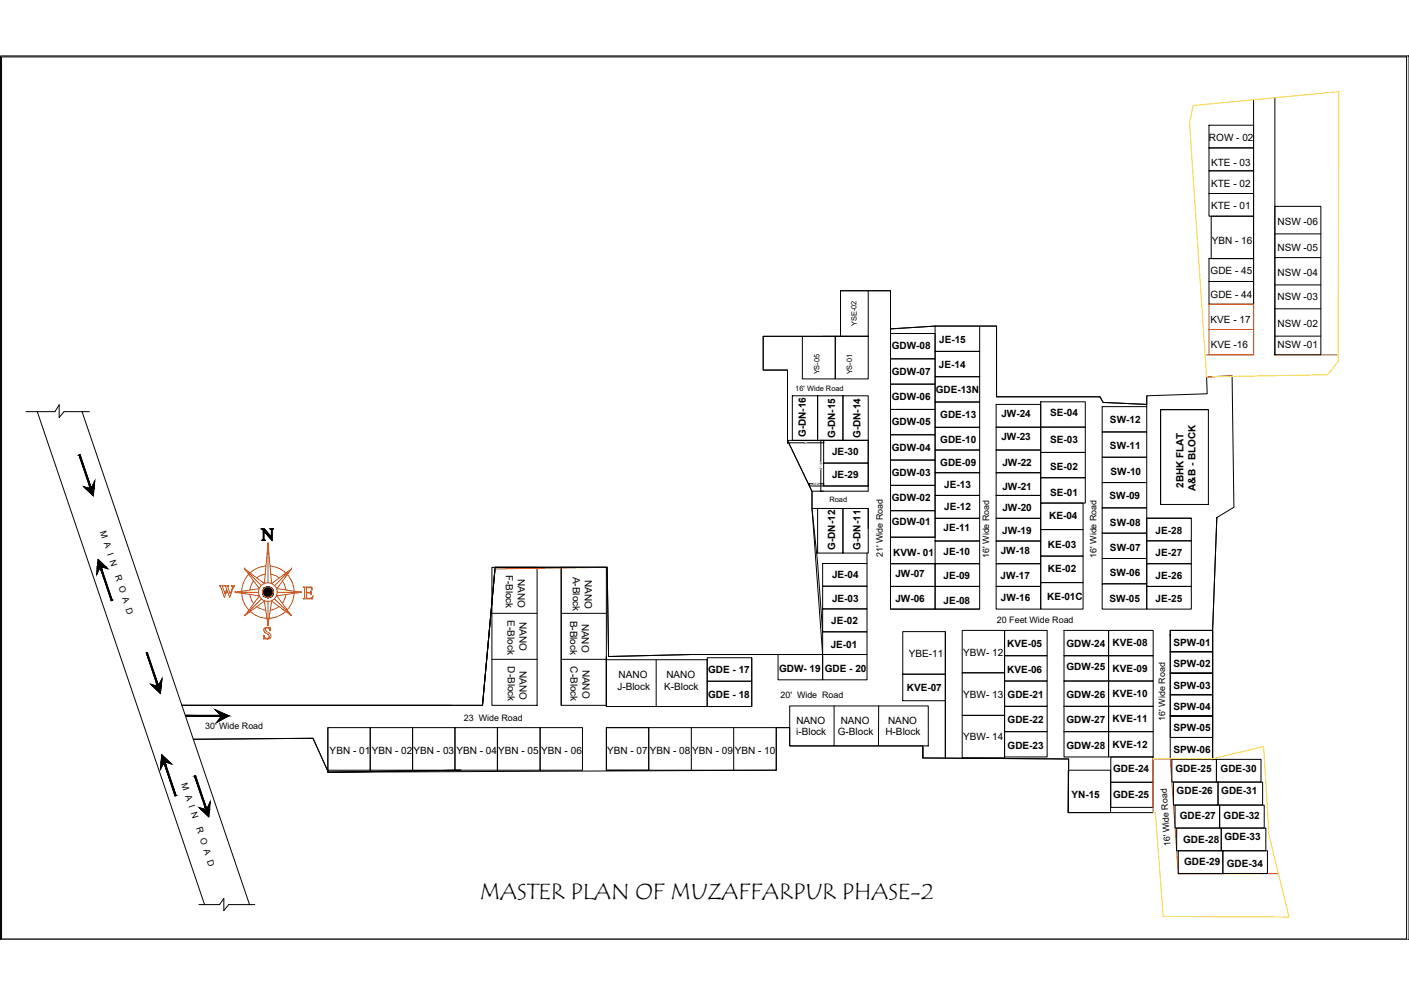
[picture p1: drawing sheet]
<svg xmlns="http://www.w3.org/2000/svg" width="297mm" height="210mm" viewBox="0 0 297 210" stroke-linecap="round" stroke-linejoin="round" font-family="sans-serif">
<!-- layer: 0 -->
<g fill="none" stroke="#000" stroke-width=".21">
<path d="M.1 11.8h296.9v186.3h-296.9zM.3 12h296.2v185.9h-296.2zM254.9 36h9.4v4.8h-9.4zM254.9 31.2h9.4v4.8h-9.4zM254.9 26.4h9.4v4.8h-9.4zM264.3 21v53.8M268.8 20.6v54.2M254.9 54.5h9.4v4.8h-9.4zM254.9 59.3h9.4v4.8h-9.4zM254.9 40.8h9.4v4.8h-9.4zM255.3 45.6h9v8.9h-9zM268.8 43.5h9.7v31.3h-9.7z"/>
<path d="M268.8 49.3h9.7M268.8 54.3h9.7M169.1 70.9h7v9h-7zM169.1 70.9h-8.2v7.1h5.1v15.4l3.4-.1M173.5 70.9h9.5M176.1 70.9h6.9v9h-6.9zM177.2 61.3h5.8v9.6h-5.8zM183 61.3h4.7v9M187.7 75.6h9.4v5.4h-9.4zM187.7 70.3h9.4v5.3h-9.4zM197.1 79.4h9.4v5.3h-9.4zM197.1 74.1h9.4v5.3h-9.4z"/>
<path d="M197.1 68.7h9.4v5.4h-9.4zM197.1 68.7l-9.4 .6M206.5 68.7h3.6v14.9h21.8l.7 1.2 9.2 .4M268.8 60h9.7M268.8 65.1h9.7M268.8 70.8h9.7M5.5 86.8h6.1l.9-1.5v2.7l1-1.2h5.4M7.9 86.8l35.2 103.8M16.7 95.9l.2-.1 2.3 7.1 .8-1.5-.3 3.1-2.1-2 1.4 .5zM17.3 86.8l21 61.8h63.4l2.7-29h23.6l.3 18.8 17.4-.5h18.3M166.1 93.3l-.1 .1M167 83.4h5.4v9.4h-5.4z"/>
<path d="M172.4 83.4h5.3v9.4h-5.3zM173 92.8l.1 .1M173 92.8v4.4M173 99.1v4.4M173.6 92.8h9.4v4.8h-9.4zM173.6 97.6h9.4v4.8h-9.4zM173.6 92.8v.6l-3.4-.1M173.7 93.3l-.1 .1M177.7 83.4h5.3v9.4h-5.3zM187.7 97h9.4v5.3h-9.4zM187.7 91.6h9.4v5.4h-9.4zM187.7 86.3h9.4v5.3h-9.4z"/>
<path d="M187.7 81h9.4v5.3h-9.4zM197.1 99.6h9.4v4.8h-9.4zM197.1 94.8h9.4v4.8h-9.4zM197.1 90.1h9.4v4.7h-9.4zM197.1 84.7h9.4v5.4h-9.4zM210 99.6h9.4v4.8h-9.4zM210 94.8h9.4v4.8h-9.4zM210 90.1h9.4v4.7h-9.4zM210 85.2h9.4v4.8h-9.4zM219.4 95.3h9.4v5.4h-9.4zM219.4 90h9.4v5.3h-9.4zM219.4 84.7h9.4v5.3h-9.4z"/>
<path d="M232.4 96.4h9.4v5.3h-9.4zM232.4 91h9.4v5.4h-9.4zM232.4 85.7h9.4v5.3h-9.4zM241.8 83.4v2.3M244.7 86.3h10v20h-10zM254.7 86.3h-10v20M20.7 117.9l2 2-1.4-.5 2.4 7.1-.3 .1-2.3-7.1-.7 1.5zM103.7 119.6h9.5v29h-9.5zM118.3 119.6h9.5v29h-9.5zM118.3 119.6v29M170.7 101.9l-.2 .1M171.1 103.5h11.9v-10.7h-17l5.2 10.8v3.6"/>
<path d="M171.2 107.2h1.2M171.2 107.2l1.2 11.6 1 14.4M171.4 102l-.8-.1v.5h12.4M172.4 107.2h5.3v9.4h-5.3zM172.9 102l.7-.1v.5M173 103.5l.1 .1M173.4 118.8h9.4v4.7h-9.4zM173.7 101.9l-.1 .1M177.7 107.2h5.3v9.4h-5.3zM182.8 116.6v2.2M183 107.2v4.2M187.7 118.8h9.4v4.8h-9.4z"/>
<path d="M187.7 107.6h9.4v5.6h-9.4zM187.7 102.3h9.4v5.3h-9.4zM197.1 113.2h-9.4v5.6h9.4M197.1 118.8h9.4v4.8h-9.4zM197.1 114h9.4v4.8h-9.4zM197.1 109.2h9.4v4.8h-9.4zM197.1 104.4h9.4v4.8h-9.4zM210 118.8h9.4v4.8h-9.4zM210 114h9.4v4.8h-9.4zM210 109.2h9.4v4.8h-9.4zM210 104.4h9.4v4.8h-9.4zM219.4 117.2h8.9v5.6h-8.9z"/>
<path d="M219.4 111.6h8.9v5.6h-8.9zM219.4 106h8.9v5.6h-8.9zM219.4 100.7h9.4v5.3h-9.4zM232.4 117.7h9.4v5.3h-9.4zM232.4 112.4h9.4v5.3h-9.4zM232.4 107h9.4v5.4h-9.4zM232.4 101.7h9.4v5.3h-9.4zM241.8 118.8h9.3v4.8h-9.3zM241.8 114h9.3v4.8h-9.3zM241.8 109.2h9.3v4.8h-9.3zM241.8 109.2h9.3M256.5 109.1l-.9 23.8v27.3"/>
<path d="M30.8 137.6l.3-.1 2.3 7 .7-1.4-.3 3-2-1.9 1.4 .5zM103.7 139h9.5M103.7 129.3h9.5M118.3 139h9.5M118.3 129.3h9.5M127.8 139h21.3v9.9h-21.3zM127.8 138.4v10.2M138.3 139v9.9M149.1 138.6h9.4v5h-9.4zM158.5 138.6v10.3M164 137.9h9.4v5.4h-9.4zM173.4 133.2h9.4v4.7h-9.4z"/>
<path d="M173.4 123.5h9.4v4.8h-9.4zM173.4 137.9h9.4v5.4h-9.4zM173.4 128.3h9.4v4.9h-9.4zM187.7 123.6h9.4v4.8h-9.4zM187.7 128.4h18.7M190.3 133.1h9v9h-9zM197.1 123.6h9.4v4.8h-9.4zM199.3 133.2v26.6M202.8 132.9h9v8.9h-9zM210 123.6h9.4v4.8h-9.4zM211.8 132.9h9v5.3h-9zM211.8 138.2h9v5.3h-9z"/>
<path d="M219.4 122.8h8.9v5.6h-8.9zM224.3 132.9h9.4v5.3h-9.4zM224.3 138.2h9.4v5.3h-9.4zM232.4 123h9.4v5.4h-9.4zM233.7 132.9h9.4v5.3h-9.4zM233.7 138.2h9.4v5.3h-9.4zM241.8 123.6h9.3v4.8h-9.3zM246.7 132.9h8.9v4.4h-8.9zM246.7 137.3h8.9v4.6h-8.9zM246.7 134h.1M34.1 159.1l2.1 1.9-1.5-.5 2.4 7.2h-.2l-2.4-7-.7 1.5zM38.3 148.6h63.4l2.7-29h23.6l.3 18.8 17.4-.5h27.7l-2.2-30.7v-3.6l-5.2-10.8v-14.8h-5.1v-7.1h16.3v-9.6h10.5v8l9.4-.6h13v14.9h21.8l.7 1.2 9.2 .4v-1.8l12.7-.4-.1-3.6 5.3-.2 .4 27.7-3.6 2.2-.9 23.8v27h-12.5v11.4h-17.9l.1-11.4-30.8-.2v-2.5h-28v-3.9h-2.9v9l-94.5 .4-3.1-7.1-25.2 .2z"/>
<path d="M39.1 150.8h7.5l-1.2-1.2 2.8 1.2-2.5 1.4 .9-1.2h-7.5zM69.1 153.3h8.9v9h-8.9zM69.1 153.3v9.4l28-.4M78 153.3h9v9h-9zM87 153.3h8.9v9h-8.9zM95.9 153.3h8.9v9h-8.9zM104.9 153.3h9v9h-9zM113.9 153.3h8.9v9h-8.9zM127.8 153.3h9v9h-9zM127.8 153.3v9h35.8v-9M127.8 153.3h38.5M136.8 153.3v9"/>
<path d="M145.7 153.3v9M149.1 143.6h9.4v5.3h-9.4zM154.7 153.3v9M166.5 148.8h29.2v8.4h-29.2zM175.8 148.8v8.4M185.2 148.8v8.4M190.3 142.1h9v5.6h-9zM194.5 157.2v2.5l30.8 .2-.1 11.4M202.8 141.8h9v9h-9zM202.8 150.8h9v8.9h-9zM211.8 143.5h9v5.4h-9zM211.8 148.9h9v5.3h-9z"/>
<path d="M211.8 154.2h9v5.3h-9zM224.3 143.5h9.4v5.4h-9.4zM224.3 148.9h9.4v5.3h-9.4zM224.3 154.2h9.4v5.3h-9.4zM233.7 143.5h9.4v5.4h-9.4zM233.7 148.9h9.4v5.3h-9.4zM233.7 154.2h9.4v5.3h-9.4zM234.2 159.5h8.9v5.4h-8.9zM246.7 141.9h8.9v4.5h-8.9zM246.7 146.4h8.9v4.5h-8.9zM246.7 150.9h8.9v4.5h-8.9zM246.7 155.4h8.9v4.5h-8.9z"/>
<path d="M41 163.5h.2l2.4 7 .7-1.5-.3 3.1-2-1.9 1.4 .5zM69.1 162.5l-3.1-6.9-25.2 .2 11.8 34.8M225.2 162.3h8.9v9h-8.9zM234.2 164.9h8.9v5.3h-8.9zM247 160h9.4v4.8h-9.4zM247.4 164.8h9.4v4.8h-9.4zM247.7 169.7h9.4v4.8h-9.4zM248.1 174.5h9.4v4.8h-9.4zM248.4 179.3h9.4v4.8h-9.4zM256.4 160h9.4v4.8h-9.4zM256.8 164.8h9.4v4.8h-9.4zM257.1 169.7h9.4v4.8h-9.4z"/>
<path d="M257.5 174.5h9.4v4.8h-9.4zM257.8 179.3h9.4v4.8h-9.4zM41.9 190.6h4.4l.9-1.3v2.6l1-1.3h5.5"/>
</g>
<g fill="#000" stroke="#000" stroke-width=".21">
<path d="M16.7 95.9h.2zM17.6 102.5l1.1 .4h-.7zM18.1 103h1.7l-.1 1.5zM20 101.4l-.2 1.1h-.4zM20.5 119.9h.4l-.5 1.1zM20.7 117.9l1.6 1.5h-1.8zM21.2 119.9h.2l2.3 6.6zM21.3 119.4h1l.1 .1zM30.8 137.6l.3-.1zM31.8 144.2l1 .3h-.7zM32.2 144.7h1.8l-.2 1.4zM34.1 159.1l1.6 1.4h-1.7z"/>
<path d="M34.1 143.1l-.1 1.1h-.4zM45.4 149.6l2.6 1.2h-1.4zM46.6 151h1.4l-2.3 1.2zM33.9 161h.5l-.6 1.2zM34.7 161h.2l2.2 6.7zM34.7 160.5h1l.1 .2zM41 163.5h.3zM42 170.2l1 .3h-.7zM42.4 170.7h1.7l-.1 1.4zM44.3 169l-.1 1.2h-.4z"/>
<path d="M16.7 95.9l2.4 6.6-2.2-6.6zM16.7 95.9l2.4 6.6h-.2z"/>
<path d="M18 102.9l1 .1zM18 102.9l1 .1h-.9z"/>
<path d="M18.9 102.5l.3 .4-.1-.4zM18.9 102.5l.3 .4h-.2z"/>
<path d="M19.4 102.5l.4 .4v-.4zM19.4 102.5l.4 .4h-.6z"/>
<path d="M19 102.9l.8 .1v-.1zM19 102.9l.8 .1h-.8z"/>
<path d="M20.5 119.5l.4 .4 .2-.4zM20.5 119.5l.4 .4h-.4z"/>
<path d="M21.2 119.9l2.2 6.6h.3zM23.4 126.5h.3z"/>
<path d="M21.3 119.4l1.1 .1zM21.7 119.5h.7l.3 .4z"/>
<path d="M20.5 119.4l.8 .1v-.1zM20.5 119.4l.8 .1h-.8z"/>
<path d="M21.1 119.5l.3 .4-.1-.4zM21.1 119.5l.3 .4h-.2z"/>
<path d="M30.8 137.6l2.5 6.6-2.2-6.6zM30.8 137.6l2.5 6.6h-.3z"/>
<path d="M32.1 144.5l1.1 .2zM32.1 144.5l1.1 .2h-1z"/>
<path d="M33 144.2l.4 .3-.1-.3zM33 144.2l.4 .3h-.2z"/>
<path d="M33.2 144.5l.8 .2v-.2zM33.2 144.5l.8 .2h-.8z"/>
<path d="M33.6 144.2l.4 .3v-.3zM33.6 144.2l.4 .3h-.6z"/>
<path d="M39.1 150.8h9.1zM39.1 150.8h9.1z"/>
<path d="M39.1 150.8l8.9 .2 .2-.2zM39.1 150.8l8.9 .2h-8.9z"/>
<path d="M34 160.7l.4 .3 .1-.3zM34 160.7l.4 .3h-.5z"/>
<path d="M34.7 161l2.2 6.7h.2zM36.9 167.7h.2z"/>
<path d="M34.7 160.5l1.1 .2zM35.1 160.7h.7l.4 .3z"/>
<path d="M34 160.5l.8 .2-.1-.2zM34 160.5l.8 .2h-.8z"/>
<path d="M34.5 160.7l.4 .3-.1-.3zM34.5 160.7l.4 .3h-.2z"/>
<path d="M41 163.5l2.5 6.7-2.2-6.7zM41 163.5l2.5 6.7h-.2z"/>
<path d="M42.3 170.5l1.1 .2zM42.3 170.5l1.1 .2h-1z"/>
<path d="M43.3 170.2l.3 .3-.1-.3zM43.3 170.2l.3 .3h-.3z"/>
<path d="M43.8 170.2l.4 .3v-.3zM43.8 170.2l.4 .3h-.6z"/>
<path d="M43.3 170.5l.8 .2 .1-.2zM43.3 170.5l.8 .2h-.7z"/>
</g>
<!-- layer: jayanti -->
<g fill="none" stroke="#de4f17" stroke-width=".21">
<path d="M254.2 74.8h10.1M254.9 64.1h9.4v5.3h-9.4zM254.9 69.4h9.4v5.4h-9.4zM259.7 79.2l-5.3 .2M268.8 74.8h13.3M51.6 119.9h.1M51.6 119.9l3.5 3.5M56 119.3l-1.7 .4-1.6 1M56.5 114.5l.8 8.5 4.2-3.1-3.1 4.2 5.1 .7-5.1 .8 3.1 4.2-4.2-3.1-.8 5.1-.8-5.1-4.1 3.1 3.1-4.2-5.1-.8 5.1-.7-3.1-4.2 4.1 3.1zM56.5 114.5v8.3M56.9 119.3l1.8 .4 1.5 1M61.5 119.9h.1"/>
<path d="M61.5 119.9l-3.6 3.5M128 119.6l-23.9 .3M49.6 124.8h4.9M51.6 129.8h.1M52.7 125.3l.3 1.1 .5 .8M52.7 128.8l1.7 1.1 1.9 .4M53.5 122.4l-.5 .7-.3 1.2M54.1 127.8l.7 .4 1.2 .4M54.7 124.1h.1M55.1 126.3l-3.5 3.5M55.7 126.7h.1M55.7 123h.1"/>
<path d="M55.8 132.3l.4-.1 .6 .1 .2-.1v.8l-.1-.3a.44 .44 0 0 0-.6-.4 .44 .44 0 0 0-.2 .7l.5 .3a.72 .72 0 0 1 .5 1 .72 .72 0 0 1-1 .4h-.5l.1-.8a.56 .56 0 0 0 .4 .7 .56 .56 0 0 0 .7-.6l-.9-.7a.63 .63 0 0 1-.1-1zM55.9 121l-1.1 .4-.7 .4M56.5 131.8h.1M56.5 126.8h.1M56.5 126h.1M56.5 126.8v5M57.1 121l1.1 .4 .6 .4M57.3 126.7h.1M57.3 123h.1M57.9 126.3l3.6 3.5M58.4 125.6h.1M58.4 124.1h.1"/>
<path d="M58.5 124.8h5M58.8 127.8l-.7 .4-1.2 .4M59.5 122.4l.4 .7 .4 1.2M60.2 128.8l-1.6 1.1-1.9 .4M60.3 125.3l-.4 1.1-.4 .8M60.5 121l1.1 1.7 .4 1.9M61.5 129.8h.1M62 125l-.4 1.9-1.1 1.6M63.5 124.8h.1M63.9 123.7h1.9v.6a.53 .53 0 0 0-.6-.5h-.6v1.1l.8-.1 .2-.3v.9l-.2-.4h-.8v1h1l.4-.4-.2 .6h-1.9l.3-.2v-2zM243.1 159.9h12.5M246.7 159.9l1.7 24.3 21.1-.1"/>
<circle cx="56.5" cy="124.8" r="1.97"/>
<circle cx="56.5" cy="124.8" r="1.12"/>
</g>
<!-- layer: 0 -->
<path d="M251.5 22.2l30.8-2.9-.2 56.9-2.2 2.8-25.5 .4-3.6-53.5zM243.1 159.9h12.5l10.8-2.6 1.1 18.7 4.3 17.3-26.6-.2-1.6-21.8h-.5z" fill="none" stroke="#f8d731" stroke-width=".21"/>
<!-- layer: jayanti -->
<g fill="#000" stroke="#000" stroke-width=".21">
<path d="M56.1 125.9h.8zM56.3 123.7h.4z"/>
<path d="M56.1 125.9l.6 .1zM56.3 126h.4z"/>
<path d="M56.3 123.7l.6 .1zM56.1 123.8h.8z"/>
<path d="M56.1 123.8h1zM55.9 123.8h1.2z"/>
<path d="M55.9 123.8l1.4 .2-.2-.2zM55.7 124l.2-.2 1.4 .2z"/>
<path d="M55.9 125.8h1.2zM55.9 125.8l1 .1z"/>
<path d="M55.7 124l1.7 .1-.1-.1zM55.7 124l1.7 .1h-1.8z"/>
<path d="M55.7 125.7l1.4 .1 .2-.1zM55.7 125.7l1.4 .1h-1.2z"/>
<path d="M55.6 124.1l1.9 .2-.1-.2zM55.6 124.1l1.9 .2h-2z"/>
<path d="M55.6 125.5l1.7 .2 .1-.2zM55.6 125.5l1.7 .2h-1.6z"/>
<path d="M55.5 124.3l2.1 .2-.1-.2zM55.5 124.3l2.1 .2h-2.2z"/>
<path d="M55.5 125.3l1.9 .2 .1-.2zM55.5 125.3l1.9 .2h-1.8z"/>
<path d="M55.4 124.5l2.2 .2v-.2zM55.4 124.5l2.2 .2h-2.2z"/>
<path d="M55.4 125.2l2.1 .1 .1-.1zM55.4 125.2l2.1 .1h-2z"/>
<path d="M55.4 124.7l2.2 .2v-.2zM55.4 124.7l2.2 .2h-2.2z"/>
<path d="M55.4 124.9l2.2 .3v-.3zM55.4 124.9l2.2 .3h-2.2z"/>
</g>
<g font-size="5.7" fill="#de4f17">
<text x="54" y="115">N</text>
<text x="45.5" y="127">W</text>
</g>
<text font-size="4.8" x="101.2" y="189.5">MASTER PLAN OF MUZAFFARPUR PHASE-2</text>
<g font-size="2.1">
<text x="254.9" y="29.8">ROW - 02</text>
<text x="255.3" y="35">KTE - 03</text>
<text x="255.3" y="39.5">KTE - 02</text>
<text x="255.3" y="44">KTE - 01</text>
<text x="269.3" y="47.4">NSW -06</text>
<text x="255.5" y="51.4">YBN - 16</text>
<text x="269.3" y="52.8">NSW -05</text>
<text x="255.2" y="57.8">GDE - 45</text>
<text x="269.3" y="58.2">NSW -04</text>
<text x="255.2" y="62.8">GDE - 44</text>
<text x="269.3" y="63.3">NSW -03</text>
<text x="255.2" y="68.1">KVE - 17</text>
<text x="269.3" y="68.9">NSW -02</text>
<text x="188" y="73.6">GDW-08</text>
<text x="197.9" y="77.6">JE-14</text>
<text x="198" y="72.3">JE-15</text>
<text x="255.3" y="73.3">KVE -16</text>
<text x="269.3" y="73.3">NSW -01</text>
<text x="188" y="79">GDW-07</text>
<text x="197.3" y="82.8">GDE-13N</text>
<text x="188" y="89.6">GDW-05</text>
<text x="188" y="84.3">GDW-06</text>
<text x="198.2" y="88.1">GDE-13</text>
<text x="211.1" y="88">JW-24</text>
<text x="221.4" y="87.7">SE-04</text>
<text x="234" y="89.1">SW-12</text>
<text x="169.9" y="92.1" transform="rotate(-90 169.9 92.1)">G-DN-16</text>
<text x="175.4" y="95.9">JE-30</text>
<text x="176.1" y="92.3" transform="rotate(-90 176.1 92.3)">G-DN-15</text>
<text x="181.4" y="92.3" transform="rotate(-90 181.4 92.3)">G-DN-14</text>
<text x="188" y="95">GDW-04</text>
<text x="198.2" y="93.4">GDE-10</text>
<text x="211.1" y="92.8">JW-23</text>
<text x="221.4" y="93.4">SE-03</text>
<text x="234" y="94.5">SW-11</text>
<text x="175.4" y="100.7">JE-29</text>
<text x="188" y="100.3">GDW-03</text>
<text x="198.2" y="98.2">GDE-09</text>
<text x="211.3" y="98.2">JW-22</text>
<text x="221.4" y="99.1">SE-02</text>
<text x="234.1" y="100">SW-10</text>
<text x="188" y="105.6">GDW-02</text>
<text x="199.1" y="107.6">JE-12</text>
<text x="199.1" y="102.8">JE-13</text>
<text x="211.3" y="107.7">JW-20</text>
<text x="211.3" y="103.2">JW-21</text>
<text x="221.4" y="104.5">SE-01</text>
<text x="233.9" y="105.1">SW-09</text>
<text x="249.5" y="102.8" transform="rotate(-90 249.5 102.8)">2BHK FLAT</text>
<text x="252" y="103.4" transform="rotate(-90 252 103.4)">A&amp;B - BLOCK</text>
<text x="188" y="110.6">GDW-01</text>
<text x="198.9" y="111.9">JE-11</text>
<text x="211.3" y="112.6">JW-19</text>
<text x="221.2" y="109.3">KE-04</text>
<text x="234" y="110.8">SW-08</text>
<text x="243.6" y="112.5">JE-28</text>
<text x="176.1" y="115.9" transform="rotate(-90 176.1 115.9)">G-DN-12</text>
<text x="181.4" y="115.9" transform="rotate(-90 181.4 115.9)">G-DN-11</text>
<text x="188.3" y="117.2">KVW- 01</text>
<text x="198.9" y="117">JE-10</text>
<text x="211" y="116.9">JW-18</text>
<text x="220.9" y="115.4">KE-03</text>
<text x="234" y="116.2">SW-07</text>
<text x="243.6" y="117.2">JE-27</text>
<text x="106.7" y="121.1" transform="rotate(90 106.7 121.1)">F-Block</text>
<text x="109.2" y="122" transform="rotate(90 109.2 122)">NANO</text>
<text x="120.8" y="121.5" transform="rotate(90 120.8 121.5)">A-Block</text>
<text x="123.3" y="122.2" transform="rotate(90 123.3 122.2)">NANO</text>
<text x="175.4" y="121.8">JE-04</text>
<text x="188.8" y="121.6">JW-07</text>
<text x="198.9" y="122.1">JE-09</text>
<text x="210.9" y="121.9">JW-17</text>
<text x="220.9" y="120.5">KE-02</text>
<text x="234" y="121.4">SW-06</text>
<text x="243.6" y="122">JE-26</text>
<text x="107" y="130.7" transform="rotate(90 107 130.7)">E-Block</text>
<text x="109.5" y="131" transform="rotate(90 109.5 131)">NANO</text>
<text x="120.2" y="130.8" transform="rotate(90 120.2 130.8)">B-Block</text>
<text x="122.7" y="131.4" transform="rotate(90 122.7 131.4)">NANO</text>
<text x="175.2" y="131.4">JE-02</text>
<text x="175.4" y="127">JE-03</text>
<text x="188.8" y="126.9">JW-06</text>
<text x="198.9" y="127.4">JE-08</text>
<text x="211" y="126.7">JW-16</text>
<text x="220.8" y="126.5">KE-01C</text>
<text x="233.9" y="126.8">SW-05</text>
<text x="243.6" y="126.8">JE-25</text>
<text x="175.1" y="136.6">JE-01</text>
<text x="212.3" y="136.5">KVE-05</text>
<text x="224.8" y="136.5">GDW-24</text>
<text x="234.6" y="136.2">KVE-08</text>
<text x="247.4" y="136.1">SPW-01</text>
<text x="107" y="140.4" transform="rotate(90 107 140.4)">D-Block</text>
<text x="109.5" y="141.4" transform="rotate(90 109.5 141.4)">NANO</text>
<text x="120.3" y="140.4" transform="rotate(90 120.3 140.4)">C-Block</text>
<text x="122.8" y="141.1" transform="rotate(90 122.8 141.1)">NANO</text>
<text x="130.4" y="143">NANO</text>
<text x="140.5" y="143">NANO</text>
<text x="149.3" y="141.7">GDE - 17</text>
<text x="164.2" y="141.5">GDW- 19</text>
<text x="173.9" y="141.5">GDE - 20</text>
<text x="191.6" y="138.5">YBE-11</text>
<text x="203.1" y="138.1">YBW- 12</text>
<text x="212.3" y="141.8">KVE-06</text>
<text x="224.8" y="141.2">GDW-25</text>
<text x="234.6" y="141.6">KVE-09</text>
<text x="247.4" y="140.6">SPW-02</text>
<text x="130.1" y="145.3">J-Block</text>
<text x="140" y="145.3">K-Block</text>
<text x="149.3" y="147.1">GDE - 18</text>
<text x="191.2" y="145.7">KVE-07</text>
<text x="203.1" y="147.1">YBW- 13</text>
<text x="212.4" y="147.1">GDE-21</text>
<text x="224.8" y="147.1">GDW-26</text>
<text x="234.6" y="146.9">KVE-10</text>
<text x="247.4" y="145.1">SPW-03</text>
<text x="247.4" y="149.7">SPW-04</text>
<text x="167.9" y="154.9">i-Block</text>
<text x="167.9" y="152.5">NANO</text>
<text x="176.6" y="154.9">G-Block</text>
<text x="177.2" y="152.5">NANO</text>
<text x="186.7" y="154.9">H-Block</text>
<text x="187.2" y="152.5">NANO</text>
<text x="203.1" y="156">YBW- 14</text>
<text x="212.4" y="152.5">GDE-22</text>
<text x="224.8" y="152.5">GDW-27</text>
<text x="234.6" y="152.2">KVE-11</text>
<text x="247.4" y="154.1">SPW-05</text>
<text x="69.5" y="158.8">YBN - 01</text>
<text x="78.4" y="158.8">YBN - 02</text>
<text x="87.2" y="158.8">YBN - 03</text>
<text x="96.2" y="158.8">YBN - 04</text>
<text x="105" y="158.8">YBN - 05</text>
<text x="114.1" y="158.8">YBN - 06</text>
<text x="128" y="158.8">YBN - 07</text>
<text x="137" y="158.8">YBN - 08</text>
<text x="146" y="158.8">YBN - 09</text>
<text x="154.9" y="158.8">YBN - 10</text>
<text x="212.4" y="157.8">GDE-23</text>
<text x="224.8" y="157.8">GDW-28</text>
<text x="234.6" y="157.6">KVE-12</text>
<text x="247.4" y="158.7">SPW-06</text>
<text x="234.6" y="162.8">GDE-24</text>
<text x="247.8" y="162.8">GDE-25</text>
<text x="248.1" y="167.4">GDE-26</text>
<text x="257.3" y="162.6">GDE-30</text>
<text x="257.5" y="167.4">GDE-31</text>
<text x="225.9" y="168.1">YN-15</text>
<text x="234.6" y="168.1">GDE-25</text>
<text x="248.7" y="172.5">GDE-27</text>
<text x="258" y="172.6">GDE-32</text>
<text x="249.4" y="177.6">GDE-28</text>
<text x="258.1" y="177.1">GDE-33</text>
<text x="249.6" y="182.3">GDE-29</text>
<text x="258.6" y="182.8">GDE-34</text>
</g>
<g font-size="1.9">
<text x="21" y="112.1" transform="rotate(71 21 112.1)">M A I N</text>
<text x="186.1" y="117.4" transform="rotate(-90 186.1 117.4)">21' Wide Road</text>
<text x="208.6" y="117.6" transform="rotate(-90 208.6 117.6)">16' Wide Road</text>
<text x="231.1" y="117.6" transform="rotate(-90 231.1 117.6)">16' Wide Road</text>
<text x="24.2" y="121.5" transform="rotate(71 24.2 121.5)">R O A D</text>
<text x="210.2" y="131.4">20 Feet Wide Road</text>
<text x="164.5" y="147.1">20' Wide Road</text>
<text x="43.3" y="153.6">30' Wide Road</text>
<text x="97.8" y="151.9">23 Wide Road</text>
<text x="245.6" y="151.9" transform="rotate(-90 245.6 151.9)">16' Wide Road</text>
<text x="38.2" y="165.2" transform="rotate(71 38.2 165.2)">M A I N</text>
<text x="41.3" y="174.6" transform="rotate(71 41.3 174.6)">R O A D</text>
<text x="246.7" y="178.4" transform="rotate(-93 246.7 178.4)">16' Wide Road</text>
</g>
<g font-size="1.6">
<text x="180.6" y="68.8" transform="rotate(-90 180.6 68.8)">YSE-02</text>
<text x="167.7" y="82.4">16' Wide Road</text>
<text x="172.8" y="78.9" transform="rotate(-90 172.8 78.9)">YS-05</text>
<text x="179.7" y="78.9" transform="rotate(-91 179.7 78.9)">YS-01</text>
<text x="174.9" y="105.8">Road</text>
</g>
<g font-size=".6">
<text x="169.4" y="93.5">34'</text>
<text x="173.3" y="99.1" transform="rotate(-90 173.3 99.1)">47'-10&quot;</text>
<text x="171.3" y="102.2">13'-6&quot;</text>
</g>
</svg>
